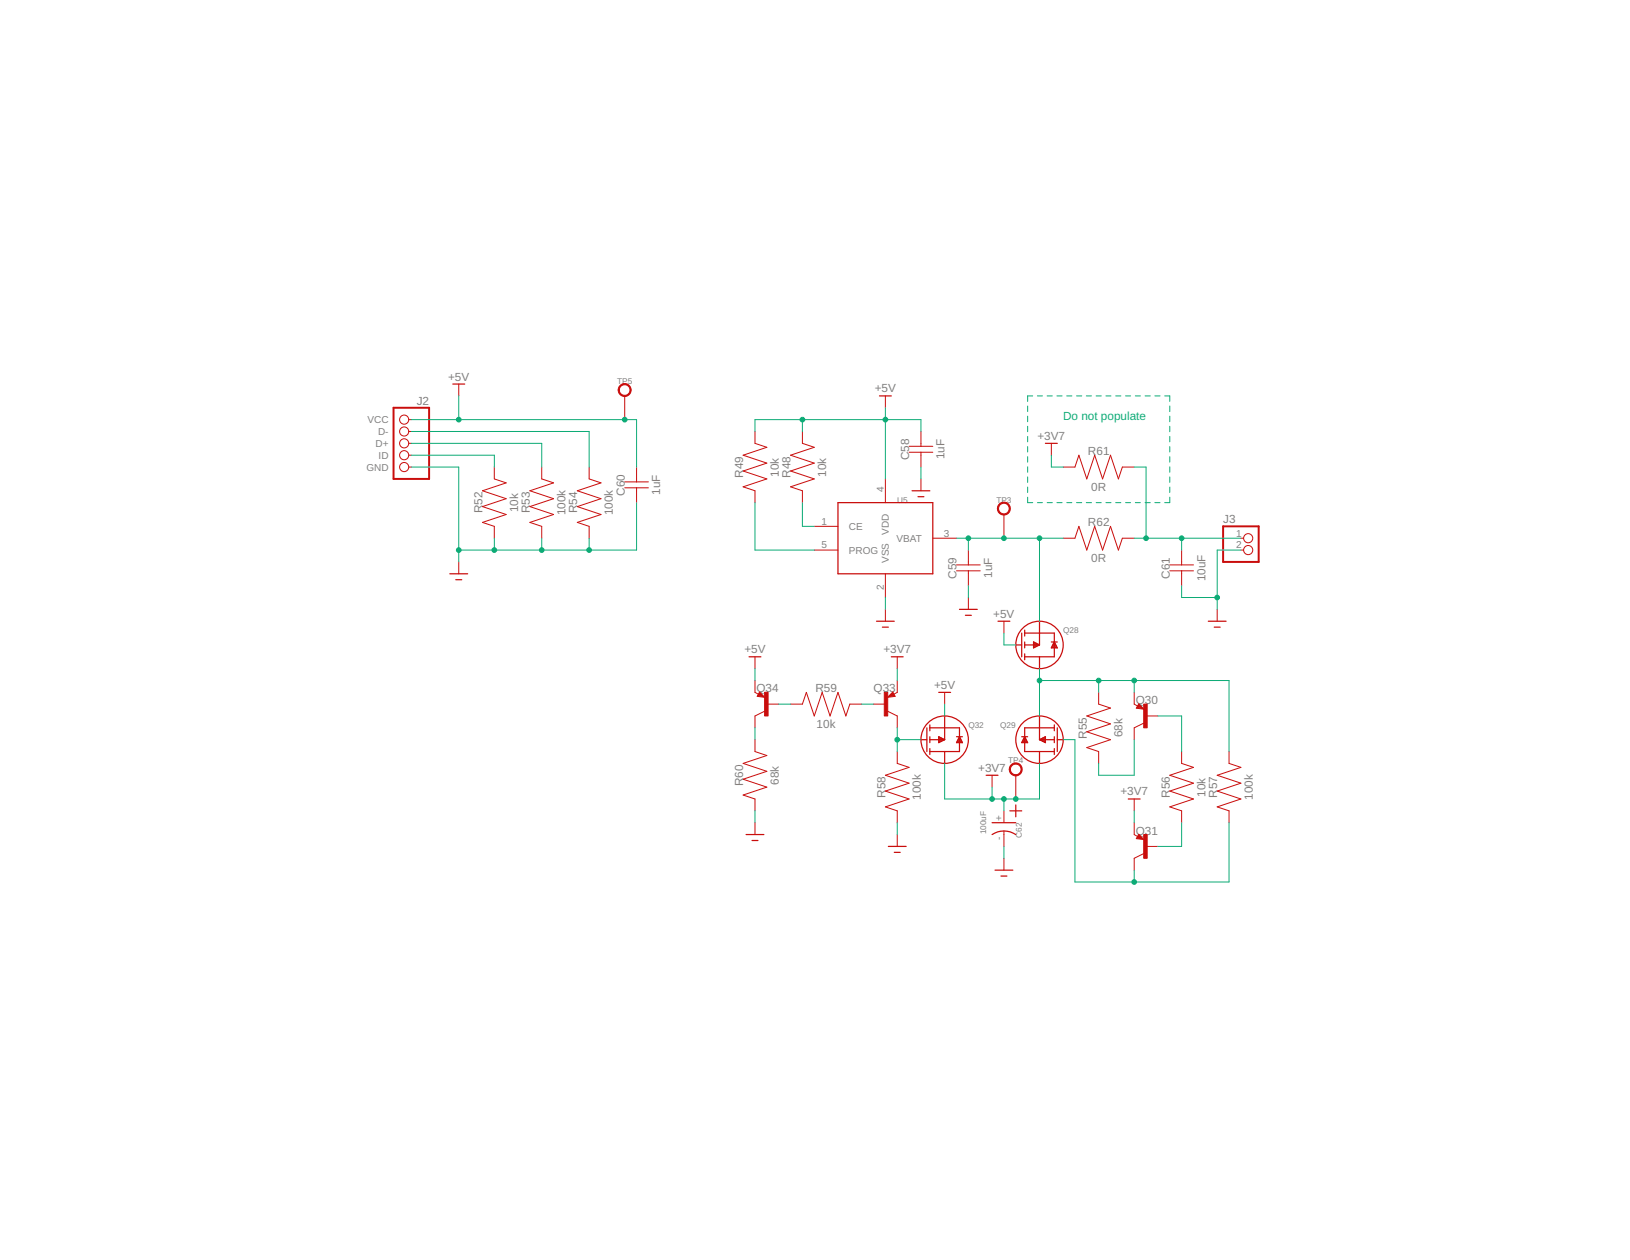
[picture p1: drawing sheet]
<svg xmlns="http://www.w3.org/2000/svg" width="279mm" height="216mm" viewBox="0 0 279 216" stroke-linecap="round" stroke-linejoin="round" font-family="sans-serif">
<g fill="none" stroke="#c90d0c" stroke-width=".17">
<path d="M70.1 71.9h.4M70.1 73.9h.4M70.1 76h.4M70.1 78h.4M78.6 65.8v2M107.1 67.8v4.1M129.4 73.9v2.1l2 .6-4 1.4 4 1.4-4 1.3 4 1.4-4 1.3 2 .7v2M137.5 73.9v2.1l2.1 .6-4.1 1.4 4.1 1.4-4.1 1.3 4.1 1.4-4.1 1.3 2 .7v2M151.8 67.8v2.1M155.8 77.5h4.1M155.8 76.5h4.1M157.9 73.9v2.6"/>
<path d="M157.9 77.5v2.5M180.2 76v2M70.1 80h.4M78.6 96.3v2M84.7 80v2.1l2.1 .6-4.1 1.4 4.1 1.3-4.1 1.4 4.1 1.4-4.1 1.3 2 .7v2M92.9 80v2.1l2 .6-4.1 1.4 4.1 1.3-4.1 1.4 4.1 1.4-4.1 1.3 2.1 .7v2M101 80v2.1l2 .6-4 1.4 4 1.3-4 1.4 4 1.4-4 1.3 2 .7v2M107.1 83.6h4M107.1 82.6h4M109.1 80v2.6M109.1 83.6v2.5M139.6 90.2h4"/>
<path d="M139.6 94.3h4M151.8 82.1v4M151.8 98.3v4.1M157.9 82.1v2M159.9 92.2h4.1M164 97.8h4M164 96.8h4M166 94.3v2.5M166 97.8v2.6M172.1 88.2v4M182.2 92.2h2.1l.6-2 1.4 4.1 1.3-4.1 1.4 4.1 1.4-4.1 1.3 4.1 .7-2.1h2M182.2 80h2.1l.6-2 1.4 4.1 1.3-4.1 1.4 4.1 1.4-4.1 1.3 4.1 .7-2.1h2"/>
<path d="M200.5 97.8h4.1M200.5 96.8h4.1M202.5 94.3v2.5M202.5 97.8v2.6M212.7 92.2h.4M212.7 94.3h.4M129.4 112.5v2.1M129.4 116.6v2l.6 .4M130.2 118.6l.8 .9-1.2-.2zM151.8 104.4v2M153 118.6l.4 .7-1.2 .2zM153.8 116.6v2l-.6 .4"/>
<path d="M153.8 112.5v2.1M161.9 118.6v2M166 102.4v2M172.1 106.4v2.1M188.3 118.6v2l2.1 .7-4.1 1.4 4.1 1.3-4.1 1.4 4.1 1.3-4.1 1.4 2 .7v2M194.4 118.6v2l.6 .4M208.6 104.4v2M129.4 126.7v2.1l2 .7-4 1.3 4 1.4-4 1.3 4 1.4-4 1.3 2 .7v2M131 121.9l-1.6 .8v2M131.4 120.6h2.1M135.5 120.6h2l.7-2 1.4 4.1 1.3-4.1 1.4 4.1 1.3-4.1 1.4 4.1 .7-2.1h2M149.7 120.6h2.1"/>
<path d="M152.2 121.9l1.6 .8v2M153.8 128.8v2l2 .7-4 1.3 4 1.4-4 1.4 4 1.3-4 1.4 2 .6v2.1M170.1 132.8v2.1M172.1 138.9v2.1M174.1 132.8v4.1M194.4 136.9v2M195.2 120.6l.8 .9-1.2-.2zM196 123.9l-1.6 .8v2M196.4 122.7h2.1M202.5 128.8v2l2.1 .7-4.1 1.3 4.1 1.4-4.1 1.4 4.1 1.3-4.1 1.4 2 .6v2.1M210.7 128.8v2l2 .7-4.1 1.3 4.1 1.4-4.1 1.4 4.1 1.3-4.1 1.4 2.1 .6v2.1M129.4 141v2"/>
<path d="M153.8 143v2M172.1 142.4v2.6M172.1 147.1v2M194.4 141v2l.6 .3M195.2 143l.8 .8-1.2-.1zM196 146.3l-1.6 .8v2M196.4 145h2.1"/>
<circle cx="69.3" cy="78" r=".78"/>
<circle cx="69.3" cy="76" r=".78"/>
<circle cx="69.3" cy="71.9" r=".78"/>
<circle cx="69.3" cy="73.9" r=".78"/>
<circle cx="69.3" cy="80" r=".78"/>
<circle cx="214" cy="92.2" r=".78"/>
<circle cx="214" cy="94.3" r=".78"/>
</g>
<g fill="none" stroke="#c90d0c" stroke-width=".21">
<path d="M77.6 65.8h2.1M150.7 67.8h2.1M179.2 76h2M77.1 98.3h3.1M78.1 99.3h1M143.6 86.1h16.3v12.2h-16.3zM156.3 84.1h3.1M157.4 85.1h1M128.4 112.5h2M130.2 119.1h.3l-.3-.2-.2 .3 .9 .1-.7-.6-.3 .5M150.2 106.4h3.1M151.3 107.5h1"/>
<path d="M152.8 112.5h2M153 119.1h-.3l.3-.2 .2 .3-.8 .1 .6-.6 .3 .5M160.9 118.6h2M164.5 104.4h3M165.5 105.4h1M171.1 106.4h2M174.1 110.5h1M175.1 108.5v4M175.6 110.5h2.6M175.6 108v1M175.6 110v1M175.6 112v1.1"/>
<path d="M175.6 108.5h5.1v4h-5.1M177.2 110.9h.2M177.2 110.7h.5M177.2 110.6h.9M177.2 110.4h.7M177.2 110.2h.4M177.2 110h.1M177.2 110l1 .5-1 .5zM178.2 106.4v4.1M178.2 112.5v2.1M180.2 110h1M180.3 110.9h.9"/>
<path d="M180.3 110.7h.8M180.4 110.6h.6M180.5 110.4h.4M180.6 110.2h.2M180.7 110h.1M180.7 110l.5 1h-1zM207.1 106.4h3.1M208.1 107.5h1M157.9 126.7h1M158.9 124.7v4.1M159.4 126.7h2.5M159.4 124.7h5.1v4.1h-5.1"/>
<path d="M159.4 124.2v1M159.4 126.2v1.1M159.4 128.3v1M160.9 127.2h.2M160.9 127h.5M160.9 126.8h.9M160.9 126.7h.9M160.9 126.5h.5M160.9 126.3h.2M160.9 126.2l1 .5-1 .6zM161.9 122.7v4M161.9 128.8v2"/>
<path d="M164 126.2h1M164 127.2h.9M164.1 127h.7M164.2 126.8h.6M164.3 126.7h.4M164.3 126.5h.3M164.4 126.3h.1M164.5 126.2l.5 1.1h-1zM169 132.8h2.1M173.1 138.9h2M174.1 137.9v2.1M175.1 126.2h1"/>
<path d="M175.2 127.2h.9M175.3 127h.7M175.3 126.8h.6M175.4 126.7h.5M175.5 126.5h.3M175.6 126.3h.1M175.6 126.2l.5 1.1h-1zM178.2 122.7v4M178.2 128.8v2M178.2 126.7h2.5M178.2 126.7l1-.5v1.1zM178.4 126.8h.8"/>
<path d="M178.4 126.7h.8M178.7 127h.5M178.7 126.5h.5M179 127.2h.2M179 126.3h.2M180.7 124.7h-5.1v4.1h5.1M180.7 124.2v1M180.7 126.2v1.1M180.7 128.3v1M181.2 126.7h1M181.2 124.7v4.1M193.4 136.9h2"/>
<path d="M195.2 121.2h.3l-.3-.2-.2 .3 .8 .1-.6-.6-.3 .5M127.9 143h3M128.9 144h1M152.3 145h3M153.3 146h1M170.1 143a3.7 3.7 0 0 1 4 0M170.1 141h4M170.6 149.1h3M171.6 150.1h1M195.2 143.5h.3l-.3-.2-.2 .3 .8 .1-.6-.6-.3 .5"/>
<circle cx="178.2" cy="110.5" r="4.1"/>
<circle cx="161.9" cy="126.7" r="4.1"/>
<circle cx="178.2" cy="126.7" r="4.1"/>
</g>
<path d="M67.5 69.9h6.1v12.2h-6.1zM209.7 90.2h6.1v6.1h-6.1z" fill="none" stroke="#c90d0c" stroke-width=".34"/>
<g fill="#c90d0c" stroke="#c90d0c" stroke-width=".17">
<path d="M196 120.6h.6v4.1h-.6z"/>
<path d="M196 143h.6v4.1h-.6z"/>
<path d="M151.6 118.6h.6v4.1h-.6z"/>
<path d="M131.1 118.6h.6v4.1h-.6z"/>
</g>
<g fill="#c90d0c" stroke="#c90d0c" stroke-width=".17">
<path d="M171.3 86.3a1.11 1.11 0 0 1 1.8 .3 1.11 1.11 0 0 1-.8 1.6 1.11 1.11 0 0 1-1.3-1.1h.2a.91 .91 0 0 1 1.2-.8 .91 .91 0 0 1 .3 1.5 .91 .91 0 0 1-1.5-.4v-.3h-.2v-.3z" fill-rule="evenodd"/>
<path d="M173.4 131a1.11 1.11 0 0 1 1.7 .3 1.11 1.11 0 0 1-.7 1.6 1.11 1.11 0 0 1-1.4-1.1h.2a.91 .91 0 0 1 1.3-.8 .91 .91 0 0 1 .2 1.5 .91 .91 0 0 1-1.5-.4v-.3h-.2v-.3z" fill-rule="evenodd"/>
<path d="M106.3 66a1.11 1.11 0 0 1 1.8 .3 1.11 1.11 0 0 1-.8 1.6 1.11 1.11 0 0 1-1.3-1.1h.2a.92 .92 0 0 1 1.3-.7 .92 .92 0 0 1 .1 1.5 .92 .92 0 0 1-1.4-.5v-.3h-.2l.1-.6z" fill-rule="evenodd"/>
</g>
<g fill="none" stroke="#0dab76" stroke-width=".17">
<path d="M70.5 78h14.2v2M70.5 76h22.4v4M70.5 73.9h30.5v6.1M70.5 71.9h38.6v8.1M78.6 67.8v4.1M129.4 73.9v-2h28.5v2M137.5 71.9v2M151.8 69.9v12.2M176.1 69.6v.9M176.1 71.3v1M176.1 73v1M176.1 74.8v.9"/>
<path d="M176.1 76.5v.9M176.1 78.3v.9M176.1 80v.9M177 67.8h-.9v1M177.8 67.8h.9M179.5 67.8h.9M180.2 78v2h2M181.2 67.8h.9M182.9 67.8h.8M184.5 67.8h.9M186.2 67.8h.9M187.9 67.8h.9"/>
<path d="M189.6 67.8h.8M191.2 67.8h.9M192.9 67.8h.9M194.6 67.8h.9M196.3 67.8h.9M198 67.8h.8M199.6 67.8h.9v1M200.5 69.6v.9M200.5 71.3v1M200.5 73v1M200.5 74.8v.9M200.5 76.5v.9"/>
<path d="M200.5 78.3v.9M200.5 80v.9M70.5 80h8.1v16.3M84.7 92.2v2.1M92.9 92.2v2.1M101 92.2v2.1M109.1 86.1v8.2h-30.5M129.4 86.1v8.2h10.2M137.5 86.1v4.1h2.1M157.9 80v2.1M164 92.2h18.2M166 92.2v2.1"/>
<path d="M176.1 85.2v.9h.9M176.1 81.7v1M176.1 83.5v.9M177.8 86.1h.9M178.2 92.2v14.2M179.5 86.1h.9M181.2 86.1h.9M182.9 86.1h.8M184.5 86.1h.9M186.2 86.1h.9M187.9 86.1h.9M189.6 86.1h.8"/>
<path d="M191.2 86.1h.9M192.9 86.1h.9M194.4 80h2v12.2M194.4 92.2h18.3M194.6 86.1h.9M196.3 86.1h.9M198 86.1h.8M200.5 85.2v.9h-.9M200.5 81.7v1M200.5 83.5v.9M202.5 92.2v2.1M212.7 94.3h-4.1v10.1"/>
<path d="M129.4 114.6v2M151.8 102.4v2M153.8 114.6v2M166 100.4v2M172.1 108.5v2h2M178.2 114.6v8.1M178.2 116.6h32.5v12.2M188.3 116.6v2M194.4 116.6v2M202.5 100.4v2h6.1M129.4 124.7v2M129.4 138.9v2.1"/>
<path d="M133.5 120.6h2M147.7 120.6h2M153.8 124.7v4.1M153.8 126.7h4.1M161.9 120.6v2.1M161.9 130.8v6.1h16.3v-6.1M170.1 134.9v2M172.1 136.9v2M182.2 126.7h2.1v24.4h26.4v-10.1M194.4 126.7v6.1h-6.1v-2M194.4 138.9v2.1M198.5 122.7h4v6.1"/>
<path d="M153.8 141v2M172.1 145v2.1M194.4 149.1v2M202.5 141v4h-4"/>
</g>
<g fill="#0dab76" stroke="#0dab76" stroke-width=".17">
<circle cx="78.6" cy="94.3" r=".4"/>
<circle cx="84.7" cy="94.3" r=".4"/>
<circle cx="92.9" cy="94.3" r=".4"/>
<circle cx="101" cy="94.3" r=".4"/>
<circle cx="208.6" cy="102.4" r=".4"/>
<circle cx="78.6" cy="71.9" r=".4"/>
<circle cx="107.1" cy="71.9" r=".4"/>
<circle cx="151.8" cy="71.9" r=".4"/>
<circle cx="137.5" cy="71.9" r=".4"/>
<circle cx="166" cy="92.2" r=".4"/>
<circle cx="172.1" cy="92.2" r=".4"/>
<circle cx="178.2" cy="92.2" r=".4"/>
<circle cx="178.2" cy="116.6" r=".4"/>
<circle cx="188.3" cy="116.6" r=".4"/>
<circle cx="194.4" cy="116.6" r=".4"/>
<circle cx="194.4" cy="151.1" r=".4"/>
<circle cx="170.1" cy="136.9" r=".4"/>
<circle cx="172.1" cy="136.9" r=".4"/>
<circle cx="174.1" cy="136.9" r=".4"/>
<circle cx="153.8" cy="126.7" r=".4"/>
<circle cx="202.5" cy="92.2" r=".4"/>
<circle cx="196.4" cy="92.2" r=".4"/>
</g>
<g font-size="2" fill="#808080">
<text x="76.8" y="65.2">+5V</text>
<text x="71.4" y="69.4">J2</text>
<text x="149.9" y="67.2">+5V</text>
<text x="177.8" y="75.4">+3V7</text>
<text x="127.4" y="81.9" transform="rotate(-90 127.4 81.9)">R49</text>
<text x="133.5" y="81.7" transform="rotate(-90 133.5 81.7)">10k</text>
<text x="135.5" y="81.9" transform="rotate(-90 135.5 81.9)">R48</text>
<text x="141.6" y="81.7" transform="rotate(-90 141.6 81.7)">10k</text>
<text x="155.8" y="78.8" transform="rotate(-90 155.8 78.8)">C58</text>
<text x="161.9" y="78.7" transform="rotate(-90 161.9 78.7)">1uF</text>
<text x="186.5" y="78">R61</text>
<text x="82.7" y="88" transform="rotate(-90 82.7 88)">R52</text>
<text x="88.8" y="87.8" transform="rotate(-90 88.8 87.8)">10k</text>
<text x="90.8" y="88" transform="rotate(-90 90.8 88)">R53</text>
<text x="96.9" y="88.3" transform="rotate(-90 96.9 88.3)">100k</text>
<text x="99" y="88" transform="rotate(-90 99 88)">R54</text>
<text x="105" y="88.3" transform="rotate(-90 105 88.3)">100k</text>
<text x="107.1" y="84.9" transform="rotate(-90 107.1 84.9)">C60</text>
<text x="113.2" y="84.8" transform="rotate(-90 113.2 84.8)">1uF</text>
<text x="187" y="84.1">0R</text>
<text x="209.7" y="89.7">J3</text>
<text x="186.5" y="90.2">R62</text>
<text x="164" y="99.1" transform="rotate(-90 164 99.1)">C59</text>
<text x="170" y="99" transform="rotate(-90 170 99)">1uF</text>
<text x="187" y="96.3">0R</text>
<text x="200.5" y="99.1" transform="rotate(-90 200.5 99.1)">C</text>
<text x="200.5" y="97.7" transform="rotate(-90 200.5 97.7)">6</text>
<text x="200.5" y="96.6" transform="rotate(-90 200.5 96.6)">1</text>
<text x="206.6" y="99.6" transform="rotate(-90 206.6 99.6)">10uF</text>
<text x="170.3" y="105.8">+5V</text>
<text x="127.6" y="111.9">+5V</text>
<text x="151.4" y="111.9">+3V7</text>
<text x="129.7" y="118.6">Q</text>
<text x="131.2" y="118.6">34</text>
<text x="139.8" y="118.6">R59</text>
<text x="149.7" y="118.6">Q3</text>
<text x="152.4" y="118.6">3</text>
<text x="160.1" y="118">+5V</text>
<text x="140" y="124.7">10k</text>
<text x="194.7" y="120.7">Q</text>
<text x="196.2" y="120.7">30</text>
<text x="186.3" y="126.6" transform="rotate(-90 186.3 126.6)">R55</text>
<text x="192.4" y="126.4" transform="rotate(-90 192.4 126.4)">68k</text>
<text x="127.4" y="134.7" transform="rotate(-90 127.4 134.7)">R60</text>
<text x="133.5" y="134.5" transform="rotate(-90 133.5 134.5)">68k</text>
<text x="151.8" y="136.7" transform="rotate(-90 151.8 136.7)">R58</text>
<text x="157.9" y="137.1" transform="rotate(-90 157.9 137.1)">100k</text>
<text x="167.7" y="132.2">+3V7</text>
<text x="192.1" y="136.3">+3V7</text>
<text x="200.5" y="136.7" transform="rotate(-90 200.5 136.7)">R56</text>
<text x="206.6" y="136.5" transform="rotate(-90 206.6 136.5)">10k</text>
<text x="208.6" y="136.7" transform="rotate(-90 208.6 136.7)">R57</text>
<text x="214.7" y="137.1" transform="rotate(-90 214.7 137.1)">100k</text>
<text x="194.7" y="143">Q</text>
<text x="196.2" y="143">31</text>
</g>
<text font-size="2" fill="#0dab76" x="182.2" y="71.9">Do not populate</text>
<g font-size="1.7" fill="#808080">
<text x="63" y="72.5">VCC</text>
<text x="64.4" y="76.6">D+</text>
<text x="64.8" y="74.6">D-</text>
<text x="62.8" y="80.6">GND</text>
<text x="64.9" y="78.6">ID</text>
<text x="140.8" y="89.9">1</text>
<text x="151.5" y="84.3" transform="rotate(-90 151.5 84.3)">4</text>
<text x="140.8" y="94">5</text>
<text x="145.5" y="90.8">CE</text>
<text x="145.5" y="94.9">PROG</text>
<text x="152.4" y="91.6" transform="rotate(-90 152.4 91.6)">VDD</text>
<text x="153.7" y="92.8">VBAT</text>
<text x="161.8" y="91.9">3</text>
<text x="211.9" y="91.9">1</text>
<text x="211.9" y="94">2</text>
<text x="151.5" y="101.1" transform="rotate(-90 151.5 101.1)">2</text>
<text x="152.4" y="96.4" transform="rotate(-90 152.4 96.4)">VSS</text>
<text x="171.8" y="143.9" transform="rotate(-90 171.8 143.9)">-</text>
<text x="171.8" y="140.7" transform="rotate(-90 171.8 140.7)">+</text>
</g>
<g font-size="1.4" fill="#808080">
<text x="105.8" y="65.8">TP5</text>
<text x="153.8" y="86.1">U5</text>
<text x="170.8" y="86.1">TP3</text>
<text x="182.2" y="108.5">Q28</text>
<text x="166" y="124.7">Q32</text>
<text x="171.4" y="124.7">Q29</text>
<text x="172.8" y="130.8">TP4</text>
<text x="169" y="142.9" transform="rotate(-90 169 142.9)">100uF</text>
<text x="175.1" y="143.6" transform="rotate(-90 175.1 143.6)">C62</text>
</g>
</svg>
